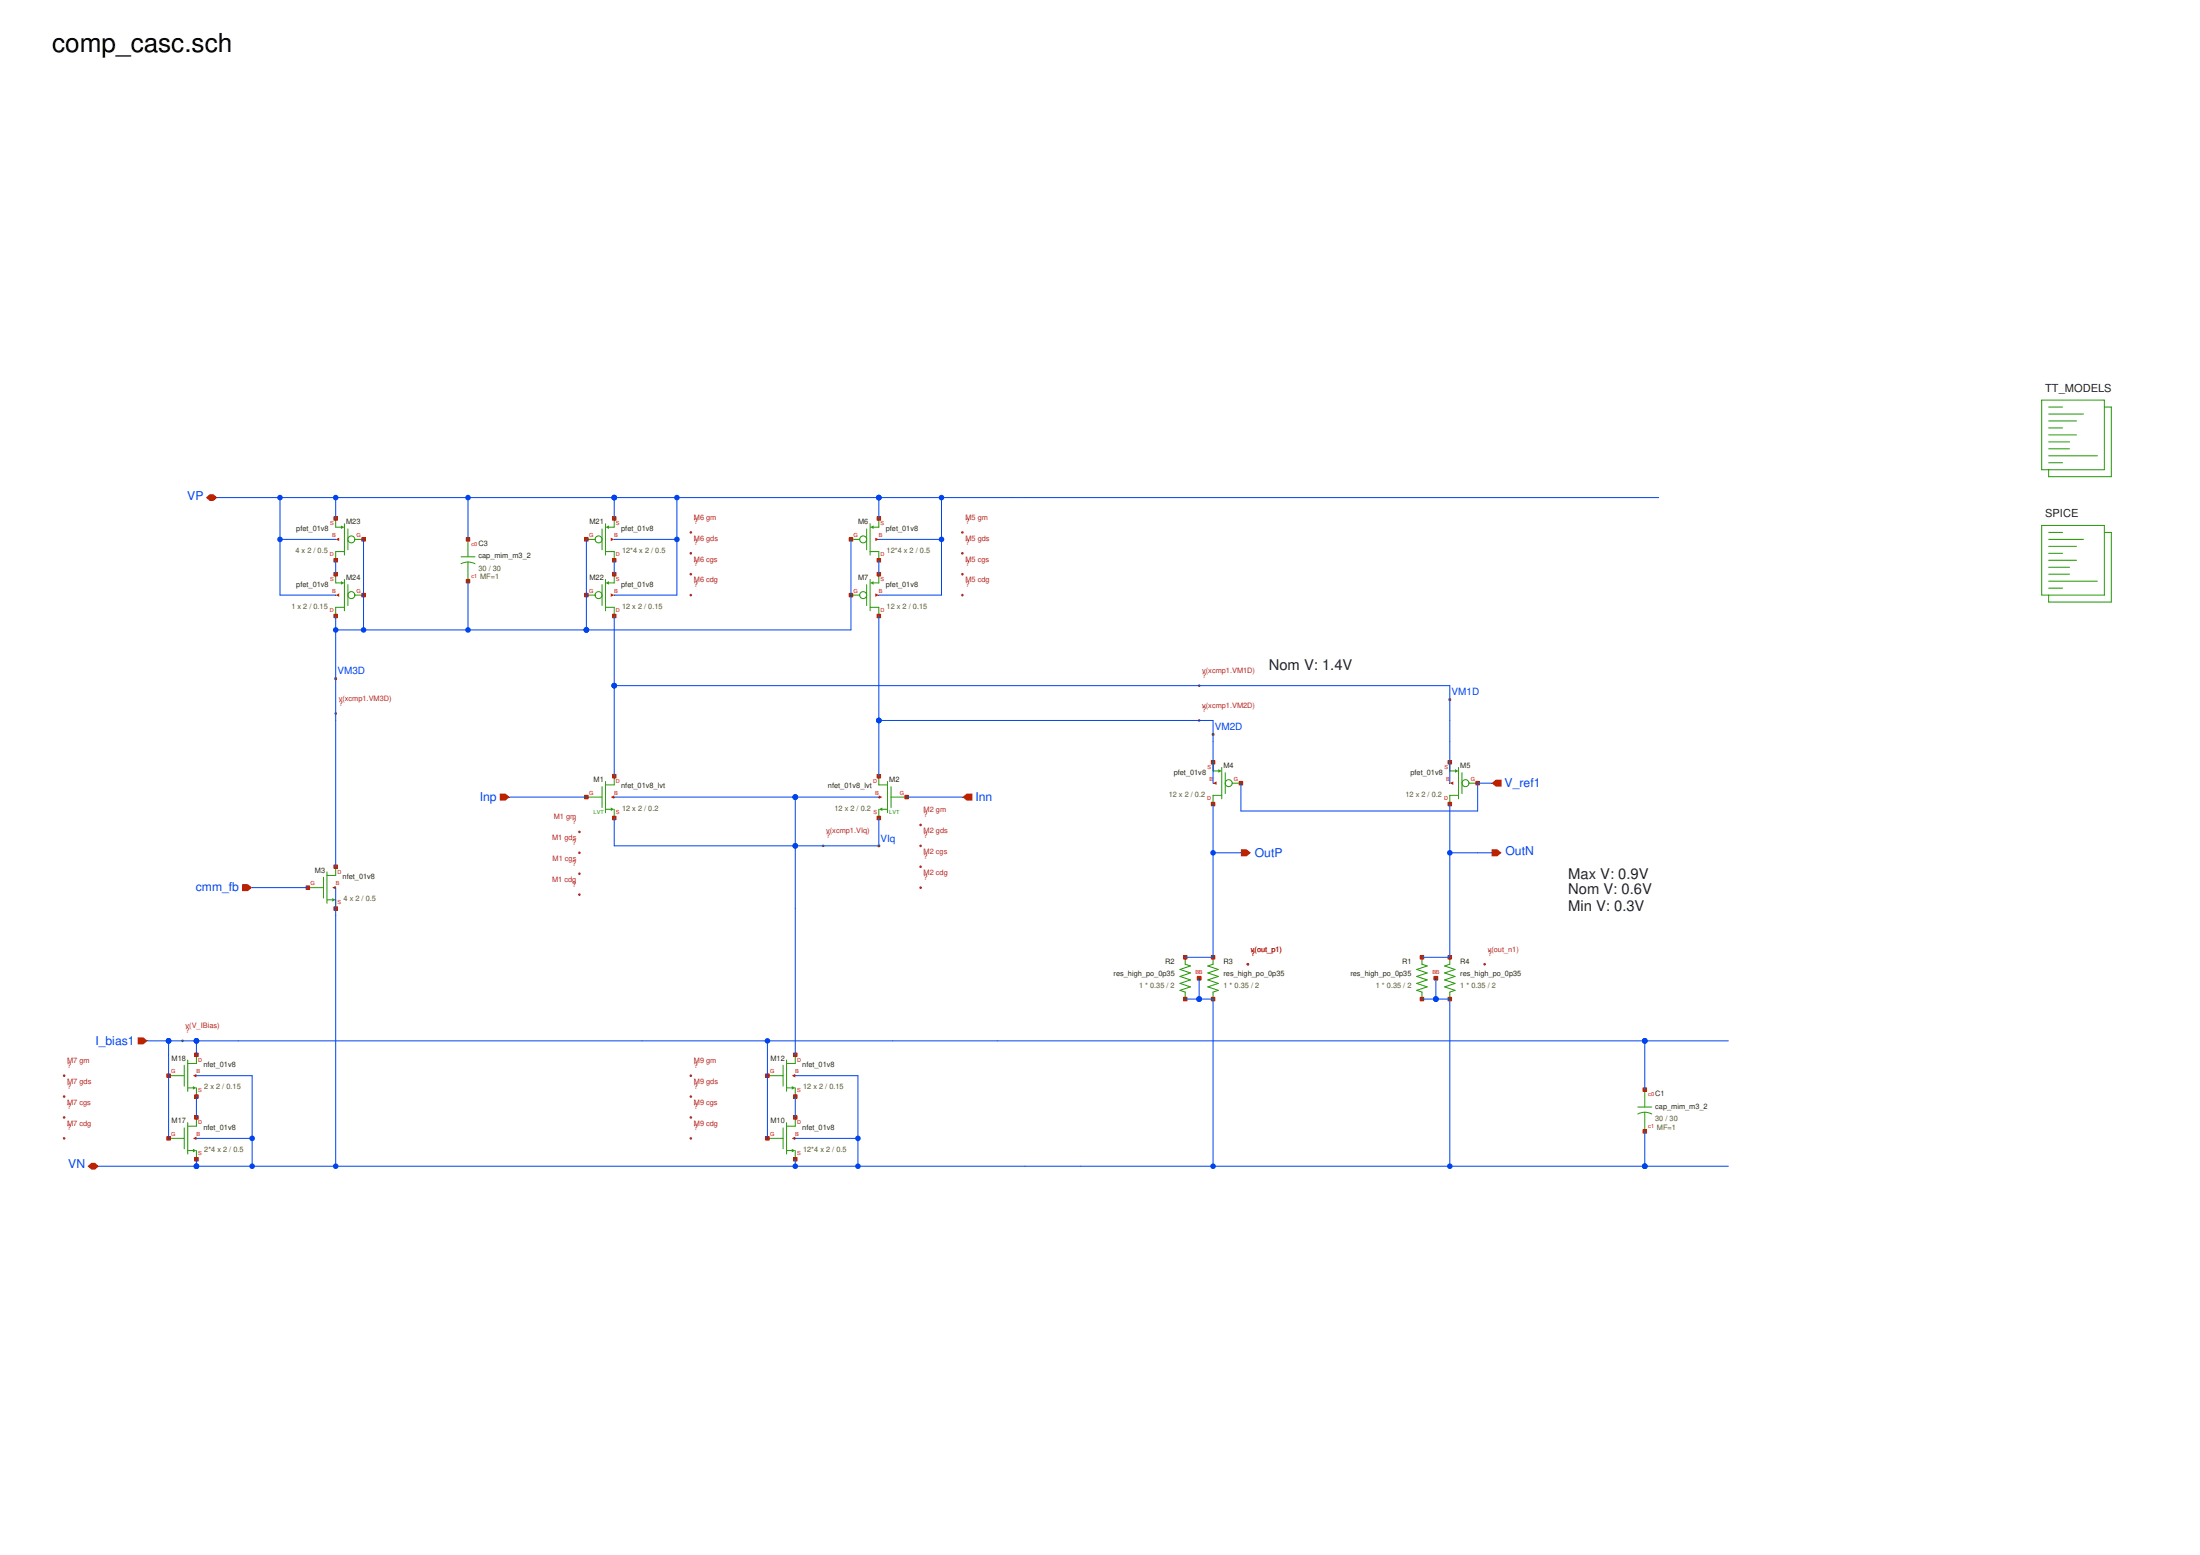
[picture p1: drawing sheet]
<svg xmlns="http://www.w3.org/2000/svg" width="297mm" height="210mm" viewBox="0 0 297 210" stroke-linecap="round" stroke-linejoin="round" font-family="sans-serif">
<g fill="none" stroke="#229800" stroke-width=".14">
<path d="M275.7 54h8.4v9.4h-8.4zM276.6 56.8h3.8M276.6 57.8h1.9M276.6 58.7h3.8M276.6 59.6h2.8M276.6 55.9h4.7M276.6 54.9h1.9M284.1 54.9h1v9.4h-8.5v-.9M275.7 70.9h8.4v9.4h-8.4zM276.6 60.6h2.8M276.6 61.5h6.6M276.6 62.5h1.9"/>
<path d="M276.6 73.7h3.8M276.6 74.7h1.9M276.6 75.6h3.8M276.6 76.6h2.8M276.6 77.5h2.8M276.6 78.5h6.6M276.6 79.4h1.9M276.6 72.8h4.7M276.6 71.9h1.9M284.1 71.9h1v9.4h-8.5v-1M79.2 107.6h2.1M81.3 106.2v2.8"/>
<path d="M81.8 105.5v4.2M81.8 109.2h.7M82.9 104.8v1.2h-1.1M82.9 109.2v1.2"/>
</g>
<path d="M82.5 109l.4 .2-.4 .3z" fill="#229800"/>
<path d="M118.7 104.8v1.2h1.1M118.7 109.2v1.2M119.1 109.2h.7M119.8 105.5v4.2M120.3 107.6h2.1M120.3 106.2v2.8" fill="none" stroke="#229800" stroke-width=".14"/>
<path d="M118.7 109.2l.4-.2v.5z" fill="#229800"/>
<path d="M103.6 153.7h2.1M105.7 152.3v2.8M106.2 151.5v4.3M106.2 155.3h.7M107.4 150.8v1.2h-1.2M107.4 155.3v1.2" fill="none" stroke="#229800" stroke-width=".14"/>
<path d="M106.9 155.1l.5 .2-.5 .2z" fill="#229800"/>
<path d="M103.6 145.2h2.1M105.7 143.8v2.8M106.2 143.1v4.2M106.2 146.8h.7M107.4 142.4v1.2h-1.2M107.4 146.8v1.2" fill="none" stroke="#229800" stroke-width=".14"/>
<path d="M106.9 146.6l.5 .2-.5 .3z" fill="#229800"/>
<path d="M22.8 153.7h2.1M24.9 152.3v2.8M25.3 151.5v4.3M25.3 155.3h.8M26.5 150.8v1.2h-1.2M26.5 155.3v1.2" fill="none" stroke="#229800" stroke-width=".14"/>
<path d="M26.1 155.1l.4 .2-.4 .2z" fill="#229800"/>
<path d="M22.8 145.2h2.1M24.9 143.8v2.8M25.3 143.1v4.2M25.3 146.8h.8M26.5 142.4v1.2h-1.2M26.5 146.8v1.2" fill="none" stroke="#229800" stroke-width=".14"/>
<path d="M26.1 146.6l.4 .2-.4 .3z" fill="#229800"/>
<path d="M163.8 102.9v1.2h.7M165 103.6v4.2M165 107.4h-1.2v1.1M165.4 104.3v2.8M166.4 105.7h1.1M221.1 150.4a2 2 0 0 1 1.9 0M221.1 149.4h1.9M222.1 147.1v2.3M222.1 150.1v2.6" fill="none" stroke="#229800" stroke-width=".14"/>
<path d="M164.5 103.8l.5 .3-.5 .2z" fill="#229800"/>
<g fill="none" stroke="#229800" stroke-width=".14">
<path d="M195.8 102.9v1.2h.7M196.9 107.4h-1.1v1.1M196.9 103.6v4.2M197.4 104.3v2.8M198.3 105.7h1.2M163.8 129.2v1l-.7 .2 1.4 .5-1.4 .4 1.4 .5-1.4 .5 1.4 .4-1.4 .5 1.4 .5-.7 .2v1M195.8 129.2v1l-.8 .2 1.5 .5-1.5 .4 1.5 .5-1.5 .5 1.5 .4-1.5 .5 1.5 .5-.7 .2v1"/>
<circle cx="165.9" cy="105.7" r=".47"/>
</g>
<path d="M196.5 103.8l.4 .3-.4 .2z" fill="#229800"/>
<g fill="none" stroke="#229800" stroke-width=".14">
<path d="M79.2 72.8h1.1M81.3 71.4v2.8M81.8 70.7v4.2M81.8 74.5h1.1v1.1M82.9 70v1.2h-.7"/>
<circle cx="197.9" cy="105.7" r=".47"/>
</g>
<path d="M81.8 71.2l.4-.3v.5z" fill="#229800"/>
<g fill="none" stroke="#229800" stroke-width=".14">
<path d="M81.3 78.9v2.8M81.8 78.2v4.2M82.9 77.5v1.2h-.7M79.2 80.3h1.1M81.8 82h1.1v1.2"/>
<circle cx="80.8" cy="72.8" r=".47"/>
</g>
<path d="M81.8 78.7l.4-.2v.4z" fill="#229800"/>
<g fill="none" stroke="#229800" stroke-width=".14">
<path d="M45.3 70v1.2h.7M46.5 70.7v4.2M46.5 74.5h-1.2v1.1M47 71.4v2.8M47.9 72.8h1.2"/>
<circle cx="80.8" cy="80.3" r=".47"/>
</g>
<path d="M46 70.9l.5 .3-.5 .2z" fill="#229800"/>
<g fill="none" stroke="#229800" stroke-width=".14">
<path d="M45.3 77.5v1.2h.7M46.5 78.2v4.2M47 78.9v2.8M46.5 82h-1.2v1.2M47.9 80.3h1.2"/>
<circle cx="47.4" cy="72.8" r=".47"/>
</g>
<path d="M46 78.5l.5 .2-.5 .2z" fill="#229800"/>
<g fill="none" stroke="#229800" stroke-width=".14">
<path d="M62.2 76.1a2 2 0 0 1 1.9 0M62.2 75.2h1.9M63.2 72.8v2.4M63.2 75.9v2.6M41.6 119.8h2.1M43.7 118.4v2.8M44.1 117.7v4.2M45.3 117v1.2h-1.2M44.1 121.5h.8M45.3 121.5v1.1"/>
<circle cx="47.4" cy="80.3" r=".47"/>
</g>
<path d="M44.9 121.2l.4 .3-.4 .2z" fill="#229800"/>
<path d="M114.9 72.8h1.2M117 71.4v2.8M117.5 70.7v4.2M117.5 74.5h1.2v1.1M118.7 70v1.2h-.7" fill="none" stroke="#229800" stroke-width=".14"/>
<path d="M117.5 71.2l.5-.3v.5z" fill="#229800"/>
<g fill="none" stroke="#229800" stroke-width=".14">
<path d="M117 78.9v2.8M117.5 78.2v4.2M118.7 77.5v1.2h-.7M114.9 80.3h1.2M117.5 82h1.2v1.2"/>
<circle cx="116.5" cy="72.8" r=".47"/>
</g>
<path d="M117.5 78.7l.5-.2v.4z" fill="#229800"/>
<g fill="none" stroke="#229800" stroke-width=".14">
<path d="M160 129.2v1l.7 .2-1.4 .5 1.4 .4-1.4 .5 1.4 .5-1.4 .4 1.4 .5-1.4 .5 .7 .2v1M192 129.2v1l.7 .2-1.4 .5 1.4 .4-1.4 .5 1.4 .5-1.4 .4 1.4 .5-1.4 .5 .7 .2v1"/>
<circle cx="116.5" cy="80.3" r=".47"/>
</g>
<path d="M82.5 107.6l.4-.2v.4z" fill="#ba2200"/>
<path d="M82.7 104.5h.5v.5h-.5z" fill="none" stroke="#ba2200" stroke-width=".14"/>
<path d="M82.7 104.5h.5v.5h-.5z" fill="#ba2200"/>
<path d="M78.9 107.4h.5v.4h-.5z" fill="none" stroke="#ba2200" stroke-width=".14"/>
<path d="M78.9 107.4h.5v.4h-.5z" fill="#ba2200"/>
<path d="M82.7 110.2h.5v.5h-.5z" fill="none" stroke="#ba2200" stroke-width=".14"/>
<path d="M82.7 110.2h.5v.5h-.5z" fill="#ba2200"/>
<path d="M82.9 107.6h.1" fill="none" stroke="#ba2200" stroke-width=".14"/>
<path d="M118.7 107.4l.4 .2-.4 .2z" fill="#ba2200"/>
<path d="M118.4 104.5h.5v.5h-.5z" fill="none" stroke="#ba2200" stroke-width=".14"/>
<path d="M118.4 104.5h.5v.5h-.5z" fill="#ba2200"/>
<path d="M122.2 107.4h.5v.4h-.5z" fill="none" stroke="#ba2200" stroke-width=".14"/>
<path d="M122.2 107.4h.5v.4h-.5z" fill="#ba2200"/>
<path d="M118.4 110.2h.5v.5h-.5z" fill="none" stroke="#ba2200" stroke-width=".14"/>
<path d="M118.4 110.2h.5v.5h-.5z" fill="#ba2200"/>
<path d="M118.6 107.6h.1" fill="none" stroke="#ba2200" stroke-width=".14"/>
<path d="M118.5 114.1h.3v.2h-.3z" fill="none" stroke="#ba2200" stroke-width=".14"/>
<g fill="#ba2200">
<path d="M118.5 114.1h.3v.2h-.3z"/>
<path d="M67.5 107.1h.7l.6 .5-.6 .5h-.7z"/>
</g>
<path d="M68.8 107.6h.1" fill="none" stroke="#ba2200" stroke-width=".14"/>
<path d="M18.6 140h.8l.5 .5-.5 .5h-.8z" fill="#ba2200"/>
<path d="M19.9 140.5h.1" fill="none" stroke="#ba2200" stroke-width=".14"/>
<path d="M129.9 107.6l.6-.5h.8v1h-.8z" fill="#ba2200"/>
<path d="M129.9 107.6h.1" fill="none" stroke="#ba2200" stroke-width=".14"/>
<path d="M27.8 67.2l.5-.5h.5l.5 .5-.5 .4h-.5z" fill="#ba2200"/>
<path d="M29.3 67.2h.1" fill="none" stroke="#ba2200" stroke-width=".14"/>
<path d="M11.8 157.4l.5-.4h.5l.6 .4-.6 .5h-.5z" fill="#ba2200"/>
<path d="M13.4 157.4h.1" fill="none" stroke="#ba2200" stroke-width=".14"/>
<path d="M201.4 114.6h.8l.5 .5-.5 .5h-.8z" fill="#ba2200"/>
<path d="M201.4 115.1h.1" fill="none" stroke="#ba2200" stroke-width=".14"/>
<path d="M167.5 114.6h.8l.6 .5-.6 .5h-.8z" fill="#ba2200"/>
<path d="M167.5 115.1h.1" fill="none" stroke="#ba2200" stroke-width=".14"/>
<path d="M195.6 94.3h.3v.3h-.3z" fill="none" stroke="#ba2200" stroke-width=".14"/>
<g fill="#ba2200">
<path d="M195.6 94.3h.3v.3h-.3z"/>
<path d="M106.9 153.7l.5-.3v.5z"/>
</g>
<path d="M107.1 150.6h.5v.5h-.5z" fill="none" stroke="#ba2200" stroke-width=".14"/>
<path d="M107.1 150.6h.5v.5h-.5z" fill="#ba2200"/>
<path d="M103.4 153.4h.4v.5h-.4z" fill="none" stroke="#ba2200" stroke-width=".14"/>
<path d="M103.4 153.4h.4v.5h-.4z" fill="#ba2200"/>
<path d="M107.1 156.2h.5v.5h-.5z" fill="none" stroke="#ba2200" stroke-width=".14"/>
<path d="M107.1 156.2h.5v.5h-.5z" fill="#ba2200"/>
<path d="M107.4 153.7h.1" fill="none" stroke="#ba2200" stroke-width=".14"/>
<path d="M106.9 145.2l.5-.2v.4z" fill="#ba2200"/>
<path d="M107.1 142.1h.5v.5h-.5z" fill="none" stroke="#ba2200" stroke-width=".14"/>
<path d="M107.1 142.1h.5v.5h-.5z" fill="#ba2200"/>
<path d="M103.4 145h.4v.4h-.4z" fill="none" stroke="#ba2200" stroke-width=".14"/>
<path d="M103.4 145h.4v.4h-.4z" fill="#ba2200"/>
<path d="M107.1 147.8h.5v.5h-.5z" fill="none" stroke="#ba2200" stroke-width=".14"/>
<path d="M107.1 147.8h.5v.5h-.5z" fill="#ba2200"/>
<path d="M107.4 145.2h.1" fill="none" stroke="#ba2200" stroke-width=".14"/>
<path d="M26.1 153.7l.4-.3v.5z" fill="#ba2200"/>
<path d="M26.3 150.6h.5v.5h-.5z" fill="none" stroke="#ba2200" stroke-width=".14"/>
<path d="M26.3 150.6h.5v.5h-.5z" fill="#ba2200"/>
<path d="M22.5 153.4h.5v.5h-.5z" fill="none" stroke="#ba2200" stroke-width=".14"/>
<path d="M22.5 153.4h.5v.5h-.5z" fill="#ba2200"/>
<path d="M26.3 156.2h.5v.5h-.5z" fill="none" stroke="#ba2200" stroke-width=".14"/>
<path d="M26.3 156.2h.5v.5h-.5z" fill="#ba2200"/>
<path d="M26.5 153.7h.1" fill="none" stroke="#ba2200" stroke-width=".14"/>
<path d="M26.1 145.2l.4-.2v.4z" fill="#ba2200"/>
<path d="M26.3 142.1h.5v.5h-.5z" fill="none" stroke="#ba2200" stroke-width=".14"/>
<path d="M26.3 142.1h.5v.5h-.5z" fill="#ba2200"/>
<path d="M22.5 145h.5v.4h-.5z" fill="none" stroke="#ba2200" stroke-width=".14"/>
<path d="M22.5 145h.5v.4h-.5z" fill="#ba2200"/>
<path d="M26.3 147.8h.5v.5h-.5z" fill="none" stroke="#ba2200" stroke-width=".14"/>
<path d="M26.3 147.8h.5v.5h-.5z" fill="#ba2200"/>
<path d="M26.5 145.2h.1" fill="none" stroke="#ba2200" stroke-width=".14"/>
<path d="M221.8 146.8h.5v.5h-.5z" fill="none" stroke="#ba2200" stroke-width=".14"/>
<path d="M221.8 146.8h.5v.5h-.5z" fill="#ba2200"/>
<path d="M221.8 152.5h.5v.5h-.5z" fill="none" stroke="#ba2200" stroke-width=".14"/>
<g fill="#ba2200">
<path d="M221.8 152.5h.5v.5h-.5z"/>
<path d="M163.8 105.7l.5-.2v.5z"/>
</g>
<path d="M163.5 108.3h.5v.5h-.5z" fill="none" stroke="#ba2200" stroke-width=".14"/>
<path d="M163.5 108.3h.5v.5h-.5z" fill="#ba2200"/>
<path d="M167.3 105.5h.5v.5h-.5z" fill="none" stroke="#ba2200" stroke-width=".14"/>
<path d="M167.3 105.5h.5v.5h-.5z" fill="#ba2200"/>
<path d="M163.5 102.7h.5v.4h-.5z" fill="none" stroke="#ba2200" stroke-width=".14"/>
<path d="M163.5 102.7h.5v.4h-.5z" fill="#ba2200"/>
<path d="M163.8 105.7h.1" fill="none" stroke="#ba2200" stroke-width=".14"/>
<path d="M163.5 134.6h.5v.5h-.5z" fill="none" stroke="#ba2200" stroke-width=".14"/>
<path d="M163.5 134.6h.5v.5h-.5z" fill="#ba2200"/>
<path d="M163.5 129h.5v.5h-.5z" fill="none" stroke="#ba2200" stroke-width=".14"/>
<path d="M163.5 129h.5v.5h-.5z" fill="#ba2200"/>
<path d="M161.7 131.8h.4v.5h-.4z" fill="none" stroke="#ba2200" stroke-width=".14"/>
<path d="M161.7 131.8h.4v.5h-.4z" fill="#ba2200"/>
<path d="M195.5 134.6h.5v.5h-.5z" fill="none" stroke="#ba2200" stroke-width=".14"/>
<path d="M195.5 134.6h.5v.5h-.5z" fill="#ba2200"/>
<path d="M195.5 129h.5v.5h-.5z" fill="none" stroke="#ba2200" stroke-width=".14"/>
<path d="M195.5 129h.5v.5h-.5z" fill="#ba2200"/>
<path d="M193.6 131.8h.5v.5h-.5z" fill="none" stroke="#ba2200" stroke-width=".14"/>
<path d="M193.6 131.8h.5v.5h-.5z" fill="#ba2200"/>
<path d="M163.7 99h.2v.3h-.2z" fill="none" stroke="#ba2200" stroke-width=".14"/>
<g fill="#ba2200">
<path d="M163.7 99h.2v.3h-.2z"/>
<path d="M201.4 105.7l.6-.5h.7v1h-.7z"/>
</g>
<path d="M201.4 105.7h.1" fill="none" stroke="#ba2200" stroke-width=".14"/>
<path d="M195.8 105.7l.4-.2v.5z" fill="#ba2200"/>
<path d="M195.5 108.3h.5v.5h-.5z" fill="none" stroke="#ba2200" stroke-width=".14"/>
<path d="M195.5 108.3h.5v.5h-.5z" fill="#ba2200"/>
<path d="M199.3 105.5h.4v.5h-.4z" fill="none" stroke="#ba2200" stroke-width=".14"/>
<path d="M199.3 105.5h.4v.5h-.4z" fill="#ba2200"/>
<path d="M195.5 102.7h.5v.4h-.5z" fill="none" stroke="#ba2200" stroke-width=".14"/>
<path d="M195.5 102.7h.5v.4h-.5z" fill="#ba2200"/>
<path d="M195.7 105.7h.1" fill="none" stroke="#ba2200" stroke-width=".14"/>
<path d="M32.7 119.3h.8l.5 .5-.5 .5h-.8z" fill="#ba2200"/>
<path d="M34 119.8h.1" fill="none" stroke="#ba2200" stroke-width=".14"/>
<path d="M82.5 72.6l.4 .2-.4 .2z" fill="#ba2200"/>
<path d="M82.7 75.4h.5v.5h-.5z" fill="none" stroke="#ba2200" stroke-width=".14"/>
<path d="M82.7 75.4h.5v.5h-.5z" fill="#ba2200"/>
<path d="M78.9 72.6h.5v.4h-.5z" fill="none" stroke="#ba2200" stroke-width=".14"/>
<path d="M78.9 72.6h.5v.4h-.5z" fill="#ba2200"/>
<path d="M82.7 69.8h.5v.4h-.5z" fill="none" stroke="#ba2200" stroke-width=".14"/>
<path d="M82.7 69.8h.5v.4h-.5z" fill="#ba2200"/>
<path d="M82.9 72.8h.1" fill="none" stroke="#ba2200" stroke-width=".14"/>
<path d="M82.5 80.1l.4 .2-.4 .3z" fill="#ba2200"/>
<path d="M82.7 82.9h.5v.5h-.5z" fill="none" stroke="#ba2200" stroke-width=".14"/>
<path d="M82.7 82.9h.5v.5h-.5z" fill="#ba2200"/>
<path d="M78.9 80.1h.5v.5h-.5z" fill="none" stroke="#ba2200" stroke-width=".14"/>
<path d="M78.9 80.1h.5v.5h-.5z" fill="#ba2200"/>
<path d="M82.7 77.3h.5v.4h-.5z" fill="none" stroke="#ba2200" stroke-width=".14"/>
<path d="M82.7 77.3h.5v.4h-.5z" fill="#ba2200"/>
<path d="M82.9 80.3h.1" fill="none" stroke="#ba2200" stroke-width=".14"/>
<path d="M45.3 72.8l.5-.2v.4z" fill="#ba2200"/>
<path d="M45.1 75.4h.5v.5h-.5z" fill="none" stroke="#ba2200" stroke-width=".14"/>
<path d="M45.1 75.4h.5v.5h-.5z" fill="#ba2200"/>
<path d="M48.9 72.6h.4v.4h-.4z" fill="none" stroke="#ba2200" stroke-width=".14"/>
<path d="M48.9 72.6h.4v.4h-.4z" fill="#ba2200"/>
<path d="M45.1 69.8h.5v.4h-.5z" fill="none" stroke="#ba2200" stroke-width=".14"/>
<path d="M45.1 69.8h.5v.4h-.5z" fill="#ba2200"/>
<path d="M45.3 72.8h.1" fill="none" stroke="#ba2200" stroke-width=".14"/>
<path d="M45.3 80.3l.5-.2v.5z" fill="#ba2200"/>
<path d="M45.1 82.9h.5v.5h-.5z" fill="none" stroke="#ba2200" stroke-width=".14"/>
<path d="M45.1 82.9h.5v.5h-.5z" fill="#ba2200"/>
<path d="M48.9 80.1h.4v.5h-.4z" fill="none" stroke="#ba2200" stroke-width=".14"/>
<path d="M48.9 80.1h.4v.5h-.4z" fill="#ba2200"/>
<path d="M45.1 77.3h.5v.4h-.5z" fill="none" stroke="#ba2200" stroke-width=".14"/>
<path d="M45.1 77.3h.5v.4h-.5z" fill="#ba2200"/>
<path d="M45.3 80.3h.1" fill="none" stroke="#ba2200" stroke-width=".14"/>
<path d="M63 72.6h.4v.4h-.4z" fill="none" stroke="#ba2200" stroke-width=".14"/>
<path d="M63 72.6h.4v.4h-.4z" fill="#ba2200"/>
<path d="M63 78.2h.4v.5h-.4z" fill="none" stroke="#ba2200" stroke-width=".14"/>
<g fill="#ba2200">
<path d="M63 78.2h.4v.5h-.4z"/>
<path d="M44.9 119.8l.4-.2v.5z"/>
</g>
<path d="M45.1 116.8h.5v.4h-.5z" fill="none" stroke="#ba2200" stroke-width=".14"/>
<path d="M45.1 116.8h.5v.4h-.5z" fill="#ba2200"/>
<path d="M41.3 119.6h.5v.5h-.5z" fill="none" stroke="#ba2200" stroke-width=".14"/>
<path d="M41.3 119.6h.5v.5h-.5z" fill="#ba2200"/>
<path d="M45.1 122.4h.5v.5h-.5z" fill="none" stroke="#ba2200" stroke-width=".14"/>
<path d="M45.1 122.4h.5v.5h-.5z" fill="#ba2200"/>
<path d="M45.3 119.8h.1" fill="none" stroke="#ba2200" stroke-width=".14"/>
<path d="M45.2 91.5h.2v.2h-.2z" fill="none" stroke="#ba2200" stroke-width=".14"/>
<g fill="#ba2200">
<path d="M45.2 91.5h.2v.2h-.2z"/>
<path d="M118.2 72.6l.5 .2-.5 .2z"/>
</g>
<path d="M118.4 75.4h.5v.5h-.5z" fill="none" stroke="#ba2200" stroke-width=".14"/>
<path d="M118.4 75.4h.5v.5h-.5z" fill="#ba2200"/>
<path d="M114.7 72.6h.4v.4h-.4z" fill="none" stroke="#ba2200" stroke-width=".14"/>
<path d="M114.7 72.6h.4v.4h-.4z" fill="#ba2200"/>
<path d="M118.4 69.8h.5v.4h-.5z" fill="none" stroke="#ba2200" stroke-width=".14"/>
<path d="M118.4 69.8h.5v.4h-.5z" fill="#ba2200"/>
<path d="M118.6 72.8h.1" fill="none" stroke="#ba2200" stroke-width=".14"/>
<path d="M118.2 80.1l.5 .2-.5 .3z" fill="#ba2200"/>
<path d="M118.4 82.9h.5v.5h-.5z" fill="none" stroke="#ba2200" stroke-width=".14"/>
<path d="M118.4 82.9h.5v.5h-.5z" fill="#ba2200"/>
<path d="M114.7 80.1h.4v.5h-.4z" fill="none" stroke="#ba2200" stroke-width=".14"/>
<path d="M114.7 80.1h.4v.5h-.4z" fill="#ba2200"/>
<path d="M118.4 77.3h.5v.4h-.5z" fill="none" stroke="#ba2200" stroke-width=".14"/>
<path d="M118.4 77.3h.5v.4h-.5z" fill="#ba2200"/>
<path d="M118.6 80.3h.1" fill="none" stroke="#ba2200" stroke-width=".14"/>
<path d="M191.8 134.6h.4v.5h-.4z" fill="none" stroke="#ba2200" stroke-width=".14"/>
<path d="M191.8 134.6h.4v.5h-.4z" fill="#ba2200"/>
<path d="M191.8 129h.4v.5h-.4z" fill="none" stroke="#ba2200" stroke-width=".14"/>
<path d="M191.8 129h.4v.5h-.4z" fill="#ba2200"/>
<path d="M193.6 131.8h.5v.5h-.5z" fill="none" stroke="#ba2200" stroke-width=".14"/>
<path d="M193.6 131.8h.5v.5h-.5z" fill="#ba2200"/>
<path d="M159.8 134.6h.5v.5h-.5z" fill="none" stroke="#ba2200" stroke-width=".14"/>
<path d="M159.8 134.6h.5v.5h-.5z" fill="#ba2200"/>
<path d="M159.8 129h.5v.5h-.5z" fill="none" stroke="#ba2200" stroke-width=".14"/>
<path d="M159.8 129h.5v.5h-.5z" fill="#ba2200"/>
<path d="M161.7 131.8h.4v.5h-.4z" fill="none" stroke="#ba2200" stroke-width=".14"/>
<path d="M161.7 131.8h.4v.5h-.4z" fill="#ba2200"/>
<g fill="#a92222">
<path d="M129.8 71.7h.1v.2v-.2h.2v.3h-.3z"/>
<path d="M129.8 74.6l.1-.1v.2v-.2l.2 .1v.2h-.3z"/>
<path d="M129.8 77.4l.1-.1v.2v-.2l.2 .1v.2h-.3z"/>
<path d="M129.8 80.2h.1v.1v-.1h.2v.3h-.3z"/>
<path d="M93.1 71.7h.2v.2v-.2h.1v.3h-.3z"/>
<path d="M93.1 74.6l.2-.1v.2v-.2l.1 .1v.2h-.3z"/>
<path d="M93.1 77.4l.2-.1v.2v-.2l.1 .1v.2h-.3z"/>
<path d="M93.1 80.2h.2v.1v-.1h.1v.3h-.3z"/>
<path d="M124.2 111.2h.1v.2v-.2h.1v.3h-.2z"/>
<path d="M124.2 114.1l.1-.1v.2v-.2l.1 .1v.2h-.2z"/>
<path d="M124.2 116.9l.1-.1v.2v-.2l.1 .1v.2h-.2z"/>
<path d="M124.2 119.7l.1-.1v.2v-.2l.1 .1v.2h-.2z"/>
<path d="M78.1 112.2l.1-.1v.2v-.2l.2 .1v.2h-.3z"/>
<path d="M78.1 115l.1-.1v.2v-.2l.2 .1v.2h-.3z"/>
<path d="M78.1 117.8h.1v.1v-.1h.2v.3h-.3z"/>
<path d="M78.1 120.6h.1v.2v-.2h.2v.3h-.3z"/>
<path d="M93.1 145.1l.2-.1v.2v-.2l.1 .1v.2h-.3z"/>
<path d="M93.1 147.9l.2-.1v.2v-.2l.1 .1v.2h-.3z"/>
<path d="M93.1 150.7h.2v.1v-.1h.1v.3h-.3z"/>
<path d="M93.1 153.5h.2v.2v-.2h.1v.3h-.3z"/>
<path d="M8.5 145.1l.2-.1v.2v-.2l.1 .1v.2h-.3z"/>
<path d="M8.5 147.9l.2-.1v.2v-.2l.1 .1v.2h-.3z"/>
<path d="M8.5 150.7h.2v.1v-.1h.1v.3h-.3z"/>
<path d="M8.5 153.5h.2v.2v-.2h.1v.3h-.3z"/>
<path d="M111 114.1l.1-.1v.2v-.2l.2 .1v.2h-.3z"/>
<path d="M161.8 97.1h.1v.2v-.2h.1v.3h-.2z"/>
<path d="M161.8 92.4h.1v.2v-.2h.1v.3h-.2z"/>
<path d="M168.4 130h.1v.2v-.2h.1v.3h-.2z"/>
<path d="M200.3 130h.2v.2v-.2h.1v.3h-.3z"/>
<path d="M45.2 96.2l.1-.1v.2v-.2l.1 .1v.2h-.2z"/>
<path d="M24.5 140.4l.1-.1v.2v-.2l.2 .1v.2h-.3z"/>
</g>
<g fill="none" stroke="#0044ed" stroke-width=".14">
<path d="M29.3 67.2h194.7M37.8 67.2v13.1h7.5M37.8 72.8h7.5M45.3 67.2v2.8M45.3 75.6v1.9M49.1 72.8v12.2M63.2 67.2v5.6M63.2 78.5v6.5M79.2 72.8v12.2M82.9 67.2v2.8M82.9 75.6v1.9M82.9 72.8h8.5"/>
<path d="M91.4 67.2v13.1h-8.5M114.9 72.8v12.2h-69.6M118.7 67.2v2.8M118.7 75.6v1.9M118.7 72.8h8.4M127.1 67.2v13.1h-8.4M45.3 83.2v33.8M82.9 83.2v21.6M82.9 92.6h112.9v13.1M118.7 83.2v21.6M118.7 97.3h45.1v8.4M34 119.8h7.6"/>
<path d="M45.3 119.8v37.6M68.8 107.6h10.4M82.9 110.4v3.8h35.8v-3.8M82.9 107.6h35.8M107.4 107.6v34.8M122.4 107.6h7.5M163.8 108.5v20.7h-3.8M163.8 115.1h3.7M167.5 105.7v3.8h32v-3.8h1.9M195.8 115.1h5.6M195.8 108.5v20.7h-3.8M160 134.9h3.8v22.5"/>
<path d="M161.9 132v2.9M192 134.9h3.8v22.5M193.9 132v2.9M13.4 157.4h220M19.9 140.5h213.5M22.8 140.5v13.2M26.5 145.2h7.5v12.2M26.5 153.7h7.5M26.5 140.5v1.9M26.5 148v2.8M26.5 156.5v.9M103.6 140.5v13.2"/>
<path d="M107.4 148v2.8M107.4 156.5v.9M107.4 145.2h8.4v12.2M107.4 153.7h8.4M222.1 140.5v6.6M222.1 152.7v4.7"/>
</g>
<g fill="#0044ed">
<path d="M26.2 157.2a.38 .38 0 0 1 .4-.1 .38 .38 0 0 1 .3 .3h-.4h.4a.38 .38 0 0 1-.5 .4 .38 .38 0 0 1-.2-.6z"/>
<path d="M48.9 84.7a.38 .38 0 0 1 .6 .3h-.4h.4a.38 .38 0 0 1-.6 .4 .38 .38 0 0 1 0-.7z"/>
<path d="M45.1 84.7a.38 .38 0 0 1 .6 .3h-.4h.4a.38 .38 0 0 1-.6 .4 .38 .38 0 0 1 0-.7z"/>
<path d="M78.8 84.8a.38 .38 0 0 1 .5-.1 .38 .38 0 0 1 .2 .3h-.3h.3a.38 .38 0 0 1-.4 .4 .38 .38 0 0 1-.3-.6z"/>
<path d="M37.6 72.5a.38 .38 0 0 1 .6 .3h-.4h.4a.38 .38 0 0 1-.6 .3 .38 .38 0 0 1 0-.6z"/>
<path d="M37.6 66.8a.38 .38 0 0 1 .6 .4h-.4h.4a.38 .38 0 0 1-.6 .3 .38 .38 0 0 1 0-.7z"/>
<path d="M45.1 66.8a.38 .38 0 0 1 .6 .4h-.4h.4a.38 .38 0 0 1-.6 .3 .38 .38 0 0 1 0-.7z"/>
<path d="M82.6 67a.38 .38 0 0 1 .4-.2 .38 .38 0 0 1 .3 .4h-.4h.4a.38 .38 0 0 1-.5 .3 .38 .38 0 0 1-.2-.5z"/>
<path d="M45 157.2a.38 .38 0 0 1 .4-.1 .38 .38 0 0 1 .3 .3h-.4h.4a.38 .38 0 0 1-.5 .4 .38 .38 0 0 1-.2-.6z"/>
<path d="M22.4 140.3a.38 .38 0 0 1 .5-.2 .38 .38 0 0 1 .2 .4h-.3h.3a.38 .38 0 0 1-.4 .4 .38 .38 0 0 1-.3-.6z"/>
<path d="M26.2 140.3a.38 .38 0 0 1 .4-.2 .38 .38 0 0 1 .3 .4h-.4h.4a.38 .38 0 0 1-.5 .4 .38 .38 0 0 1-.2-.6z"/>
<path d="M33.7 153.5a.38 .38 0 0 1 .4-.2 .38 .38 0 0 1 .3 .4h-.4h.4a.38 .38 0 0 1-.5 .3 .38 .38 0 0 1-.2-.5z"/>
<path d="M33.7 157.2a.38 .38 0 0 1 .4-.1 .38 .38 0 0 1 .3 .3h-.4h.4a.38 .38 0 0 1-.5 .4 .38 .38 0 0 1-.2-.6z"/>
<path d="M62.9 67a.38 .38 0 0 1 .4-.2 .38 .38 0 0 1 .3 .4h-.4h.4a.38 .38 0 0 1-.5 .3 .38 .38 0 0 1-.2-.5z"/>
<path d="M62.9 84.8a.38 .38 0 0 1 .4-.1 .38 .38 0 0 1 .3 .3h-.4h.4a.38 .38 0 0 1-.5 .4 .38 .38 0 0 1-.2-.6z"/>
<path d="M82.6 92.4a.38 .38 0 0 1 .4-.2 .38 .38 0 0 1 .3 .4h-.4h.4a.38 .38 0 0 1-.5 .3 .38 .38 0 0 1-.2-.5z"/>
<path d="M118.5 66.8a.38 .38 0 0 1 .5 .4h-.3h.3a.38 .38 0 0 1-.5 .3 .38 .38 0 0 1 0-.7z"/>
<path d="M107.1 107.4a.38 .38 0 0 1 .4-.2 .38 .38 0 0 1 .3 .4h-.4h.4a.38 .38 0 0 1-.5 .4 .38 .38 0 0 1-.2-.6z"/>
<path d="M91.1 72.6a.38 .38 0 0 1 .4-.2 .38 .38 0 0 1 .3 .4h-.4h.4a.38 .38 0 0 1-.5 .4 .38 .38 0 0 1-.2-.6z"/>
<path d="M91.1 67a.38 .38 0 0 1 .4-.2 .38 .38 0 0 1 .3 .4h-.4h.4a.38 .38 0 0 1-.5 .3 .38 .38 0 0 1-.2-.5z"/>
<path d="M126.8 72.6a.38 .38 0 0 1 .4-.2 .38 .38 0 0 1 .3 .4h-.4h.4a.38 .38 0 0 1-.5 .4 .38 .38 0 0 1-.2-.6z"/>
<path d="M118.3 97.1a.38 .38 0 0 1 .5-.2 .38 .38 0 0 1 .2 .4h-.3h.3a.38 .38 0 0 1-.4 .3 .38 .38 0 0 1-.3-.5z"/>
<path d="M107.1 114a.38 .38 0 0 1 .4-.2 .38 .38 0 0 1 .3 .4h-.4h.4a.38 .38 0 0 1-.5 .3 .38 .38 0 0 1-.2-.5z"/>
<path d="M103.3 140.3a.38 .38 0 0 1 .4-.2 .38 .38 0 0 1 .3 .4h-.4h.4a.38 .38 0 0 1-.5 .4 .38 .38 0 0 1-.2-.6z"/>
<path d="M107.1 157.2a.38 .38 0 0 1 .4-.1 .38 .38 0 0 1 .3 .3h-.4h.4a.38 .38 0 0 1-.5 .4 .38 .38 0 0 1-.2-.6z"/>
<path d="M115.5 153.5a.38 .38 0 0 1 .4-.2 .38 .38 0 0 1 .3 .4h-.4h.4a.38 .38 0 0 1-.5 .3 .38 .38 0 0 1-.2-.5z"/>
<path d="M115.5 157.2a.38 .38 0 0 1 .4-.1 .38 .38 0 0 1 .3 .3h-.4h.4a.38 .38 0 0 1-.5 .4 .38 .38 0 0 1-.2-.6z"/>
<path d="M126.8 67a.38 .38 0 0 1 .4-.2 .38 .38 0 0 1 .3 .4h-.4h.4a.38 .38 0 0 1-.5 .3 .38 .38 0 0 1-.2-.5z"/>
<path d="M163.6 114.8a.38 .38 0 0 1 .6 .3h-.4h.4a.38 .38 0 0 1-.6 .3 .38 .38 0 0 1 0-.6z"/>
<path d="M161.7 134.5a.38 .38 0 0 1 .6 .4h-.4h.4a.38 .38 0 0 1-.6 .3 .38 .38 0 0 1 0-.7z"/>
<path d="M163.5 157.2a.38 .38 0 0 1 .4-.1 .38 .38 0 0 1 .3 .3h-.4h.4a.38 .38 0 0 1-.5 .4 .38 .38 0 0 1-.2-.6z"/>
<path d="M221.8 140.3a.38 .38 0 0 1 .4-.2 .38 .38 0 0 1 .3 .4h-.4h.4a.38 .38 0 0 1-.5 .4 .38 .38 0 0 1-.2-.6z"/>
<path d="M221.8 157.2a.38 .38 0 0 1 .4-.1 .38 .38 0 0 1 .3 .3h-.4h.4a.38 .38 0 0 1-.5 .4 .38 .38 0 0 1-.2-.6z"/>
<path d="M195.6 114.8a.38 .38 0 0 1 .5 .3h-.3h.3a.38 .38 0 0 1-.5 .3 .38 .38 0 0 1 0-.6z"/>
<path d="M193.5 134.7a.38 .38 0 0 1 .5-.2 .38 .38 0 0 1 .2 .4h-.3h.3a.38 .38 0 0 1-.4 .3 .38 .38 0 0 1-.3-.5z"/>
<path d="M195.4 157.2a.38 .38 0 0 1 .4-.1 .38 .38 0 0 1 .3 .3h-.3h.3a.38 .38 0 0 1-.4 .4 .38 .38 0 0 1-.3-.6z"/>
</g>
<text font-size="3.5" x="7.1" y="7.1">comp_casc.sch</text>
<g font-size="2" fill="#222">
<text x="171.3" y="90.4">Nom V: 1.4V</text>
<text x="211.7" y="118.6">Max V: 0.9V</text>
<text x="211.7" y="120.6">Nom V: 0.6V</text>
<text x="211.7" y="123">Min V: 0.3V</text>
</g>
<g font-size="1.6" fill="#0044ed">
<text x="25.3" y="67.4">VP</text>
<text x="203.2" y="106.2">V_ref1</text>
<text x="64.8" y="108.1">Inp</text>
<text x="131.7" y="108.1">Inn</text>
<text x="169.4" y="115.6">OutP</text>
<text x="203.3" y="115.4">OutN</text>
<text x="26.4" y="120.3">cmm_fb</text>
<text x="12.9" y="141">I_bias1</text>
<text x="9.2" y="157.7">VN</text>
</g>
<g font-size="1.5" fill="#222">
<text x="276.1" y="52.9">TT_MODELS</text>
<text x="276.1" y="69.8">SPICE</text>
</g>
<g font-size="1.3" fill="#0044ed">
<text x="45.6" y="91">VM3D</text>
<text x="196" y="93.9">VM1D</text>
<text x="164" y="98.6">VM2D</text>
<text x="118.9" y="113.6">VIq</text>
</g>
<g font-size="1" fill="#222">
<text x="40" y="71.6">pfet_01v8</text>
<text x="46.7" y="70.8">M23</text>
<text x="79.6" y="70.8">M21</text>
<text x="83.9" y="71.6">pfet_01v8</text>
<text x="115.9" y="70.8">M6</text>
<text x="119.6" y="71.6">pfet_01v8</text>
<text x="64.6" y="73.7">C3</text>
<text x="64.6" y="75.4">cap_mim_m3_2</text>
<text x="40" y="79.2">pfet_01v8</text>
<text x="46.7" y="78.3">M24</text>
<text x="79.6" y="78.3">M22</text>
<text x="83.9" y="79.2">pfet_01v8</text>
<text x="115.9" y="78.3">M7</text>
<text x="119.6" y="79.2">pfet_01v8</text>
<text x="80.1" y="105.6">M1</text>
<text x="83.9" y="106.4">nfet_01v8_lvt</text>
<text x="111.8" y="106.4">nfet_01v8_lvt</text>
<text x="120.1" y="105.6">M2</text>
<text x="158.5" y="104.6">pfet_01v8</text>
<text x="165.2" y="103.7">M4</text>
<text x="190.4" y="104.6">pfet_01v8</text>
<text x="197.2" y="103.7">M5</text>
<text x="42.5" y="117.8">M3</text>
<text x="46.3" y="118.7">nfet_01v8</text>
<text x="150.4" y="131.8">res_high_po_0p35</text>
<text x="157.3" y="130.1">R2</text>
<text x="165.2" y="130.1">R3</text>
<text x="165.2" y="131.8">res_high_po_0p35</text>
<text x="182.3" y="131.8">res_high_po_0p35</text>
<text x="189.3" y="130.1">R1</text>
<text x="197.2" y="130.1">R4</text>
<text x="197.2" y="131.8">res_high_po_0p35</text>
<text x="23.2" y="143.2">M18</text>
<text x="104" y="143.2">M12</text>
<text x="27.5" y="144">nfet_01v8</text>
<text x="108.3" y="144">nfet_01v8</text>
<text x="223.5" y="148">C1</text>
<text x="223.5" y="149.7">cap_mim_m3_2</text>
<text x="23.2" y="151.6">M17</text>
<text x="27.5" y="152.5">nfet_01v8</text>
<text x="104" y="151.6">M10</text>
<text x="108.3" y="152.5">nfet_01v8</text>
</g>
<g font-size="1" fill="#a92222">
<text x="93.7" y="70.8">?</text>
<text x="93.7" y="70.2">M6 gm</text>
<text x="130.4" y="70.8">?</text>
<text x="130.4" y="70.2">M5 gm</text>
<text x="93.7" y="73.6">?</text>
<text x="93.7" y="73">M6 gds</text>
<text x="93.7" y="76.4">?</text>
<text x="93.7" y="75.8">M6 cgs</text>
<text x="130.4" y="73.6">?</text>
<text x="130.4" y="73">M5 gds</text>
<text x="130.4" y="76.4">?</text>
<text x="130.4" y="75.8">M5 cgs</text>
<text x="93.7" y="79.3">?</text>
<text x="93.7" y="78.6">M6 cdg</text>
<text x="130.4" y="79.3">?</text>
<text x="130.4" y="78.6">M5 cdg</text>
<text x="45.7" y="95.2">?</text>
<text x="45.7" y="94.6">v(xcmp1.VM3D)</text>
<text x="162.3" y="95.5">v(xcmp1.VM2D)</text>
<text x="162.3" y="91.5">?</text>
<text x="162.3" y="90.8">v(xcmp1.VM1D)</text>
<text x="162.3" y="96.2">?</text>
<text x="74.6" y="113.4">M1 gds</text>
<text x="74.8" y="110.6">M1 gm</text>
<text x="77.3" y="111.2">?</text>
<text x="111.5" y="113.1">?</text>
<text x="111.5" y="112.5">v(xcmp1.VIq)</text>
<text x="124.7" y="110.3">?</text>
<text x="124.7" y="109.6">M2 gm</text>
<text x="124.7" y="113.1">?</text>
<text x="124.7" y="112.5">M2 gds</text>
<text x="74.6" y="119">M1 cdg</text>
<text x="74.6" y="116.2">M1 cgs</text>
<text x="77.3" y="114">?</text>
<text x="77.3" y="116.9">?</text>
<text x="77.3" y="119.7">?</text>
<text x="124.7" y="115.9">?</text>
<text x="124.7" y="115.3">M2 cgs</text>
<text x="124.7" y="118.7">?</text>
<text x="124.7" y="118.1">M2 cdg</text>
<text x="168.9" y="129.1">?</text>
<text x="168.9" y="128.4">v(out_p1)</text>
<text x="200.9" y="129.1">?</text>
<text x="200.9" y="128.4">v(out_n1)</text>
<text x="9.1" y="143.5">M7 gm</text>
<text x="25.1" y="139.4">?</text>
<text x="25.1" y="138.8">v(V_IBias)</text>
<text x="93.7" y="143.5">M9 gm</text>
<text x="9.1" y="144.1">?</text>
<text x="9.1" y="146.9">?</text>
<text x="9.1" y="146.3">M7 gds</text>
<text x="9.1" y="149.8">?</text>
<text x="9.1" y="149.1">M7 cgs</text>
<text x="93.7" y="144.1">?</text>
<text x="93.7" y="146.9">?</text>
<text x="93.7" y="146.3">M9 gds</text>
<text x="93.7" y="149.8">?</text>
<text x="93.7" y="149.1">M9 cgs</text>
<text x="9.1" y="152.6">?</text>
<text x="9.1" y="151.9">M7 cdg</text>
<text x="93.7" y="152.6">?</text>
<text x="93.7" y="151.9">M9 cdg</text>
</g>
<g font-size="1" fill="#660">
<text x="39.9" y="74.7">4 x 2 / 0.5</text>
<text x="64.6" y="77">30 / 30</text>
<text x="84" y="74.7">12*4 x 2 / 0.5</text>
<text x="119.7" y="74.7">12*4 x 2 / 0.5</text>
<text x="39.3" y="82.2">1 x 2 / 0.15</text>
<text x="64.8" y="78.2">MF=1</text>
<text x="84" y="82.2">12 x 2 / 0.15</text>
<text x="119.7" y="82.2">12 x 2 / 0.15</text>
<text x="157.8" y="107.6">12 x 2 / 0.2</text>
<text x="189.8" y="107.6">12 x 2 / 0.2</text>
<text x="84" y="109.5">12 x 2 / 0.2</text>
<text x="112.7" y="109.5">12 x 2 / 0.2</text>
<text x="46.4" y="121.7">4 x 2 / 0.5</text>
<text x="153.8" y="133.4">1 * 0.35 / 2</text>
<text x="165.2" y="133.4">1 * 0.35 / 2</text>
<text x="185.8" y="133.4">1 * 0.35 / 2</text>
<text x="197.2" y="133.4">1 * 0.35 / 2</text>
<text x="27.6" y="147.1">2 x 2 / 0.15</text>
<text x="108.4" y="147.1">12 x 2 / 0.15</text>
<text x="27.6" y="155.5">2*4 x 2 / 0.5</text>
<text x="108.4" y="155.5">12*4 x 2 / 0.5</text>
<text x="223.5" y="151.3">30 / 30</text>
<text x="223.7" y="152.5">MF=1</text>
</g>
<g font-size=".7" fill="#fe0000">
<text x="44.6" y="70.9">S</text>
<text x="83.2" y="70.9">S</text>
<text x="118.9" y="70.9">S</text>
<text x="44.5" y="75.1">D</text>
<text x="44.8" y="72.5">B</text>
<text x="48.1" y="72.5">G</text>
<text x="63.7" y="73.6">c0</text>
<text x="63.7" y="78">c1</text>
<text x="79.5" y="72.5">G</text>
<text x="82.9" y="72.5">B</text>
<text x="83.2" y="75.1">D</text>
<text x="115.3" y="72.5">G</text>
<text x="118.7" y="72.5">B</text>
<text x="118.9" y="75.1">D</text>
<text x="44.5" y="82.6">D</text>
<text x="44.6" y="78.4">S</text>
<text x="44.8" y="80">B</text>
<text x="48.1" y="80">G</text>
<text x="79.5" y="80">G</text>
<text x="82.9" y="80">B</text>
<text x="83.2" y="82.6">D</text>
<text x="83.2" y="78.4">S</text>
<text x="115.3" y="80">G</text>
<text x="118.7" y="80">B</text>
<text x="118.9" y="82.6">D</text>
<text x="118.9" y="78.4">S</text>
<text x="79.5" y="107.3">G</text>
<text x="82.9" y="107.3">B</text>
<text x="83.2" y="105.7">D</text>
<text x="117.9" y="105.7">D</text>
<text x="118.2" y="107.3">B</text>
<text x="121.5" y="107.3">G</text>
<text x="163" y="108">D</text>
<text x="163.1" y="103.8">S</text>
<text x="163.3" y="105.4">B</text>
<text x="166.6" y="105.4">G</text>
<text x="195" y="108">D</text>
<text x="195" y="103.8">S</text>
<text x="195.3" y="105.4">B</text>
<text x="198.6" y="105.4">G</text>
<text x="83.2" y="109.8">S</text>
<text x="117.9" y="109.8">S</text>
<text x="41.9" y="119.5">G</text>
<text x="45.3" y="119.5">B</text>
<text x="45.6" y="117.9">D</text>
<text x="45.6" y="122.1">S</text>
<text x="161.4" y="131.5">BB</text>
<text x="193.4" y="131.5">BB</text>
<text x="26.8" y="143.3">D</text>
<text x="107.6" y="143.3">D</text>
<text x="23.1" y="144.9">G</text>
<text x="26.5" y="144.9">B</text>
<text x="26.8" y="147.5">S</text>
<text x="104" y="144.9">G</text>
<text x="107.4" y="144.9">B</text>
<text x="107.6" y="147.5">S</text>
<text x="222.5" y="147.9">c0</text>
<text x="23.1" y="153.3">G</text>
<text x="26.5" y="153.3">B</text>
<text x="26.8" y="155.9">S</text>
<text x="26.8" y="151.8">D</text>
<text x="104" y="153.3">G</text>
<text x="107.4" y="153.3">B</text>
<text x="107.6" y="155.9">S</text>
<text x="107.6" y="151.8">D</text>
<text x="222.5" y="152.3">c1</text>
</g>
<g font-size=".7" fill="#229800">
<text x="80.2" y="109.8">LVT</text>
<text x="120.1" y="109.8">LVT</text>
</g>
</svg>
